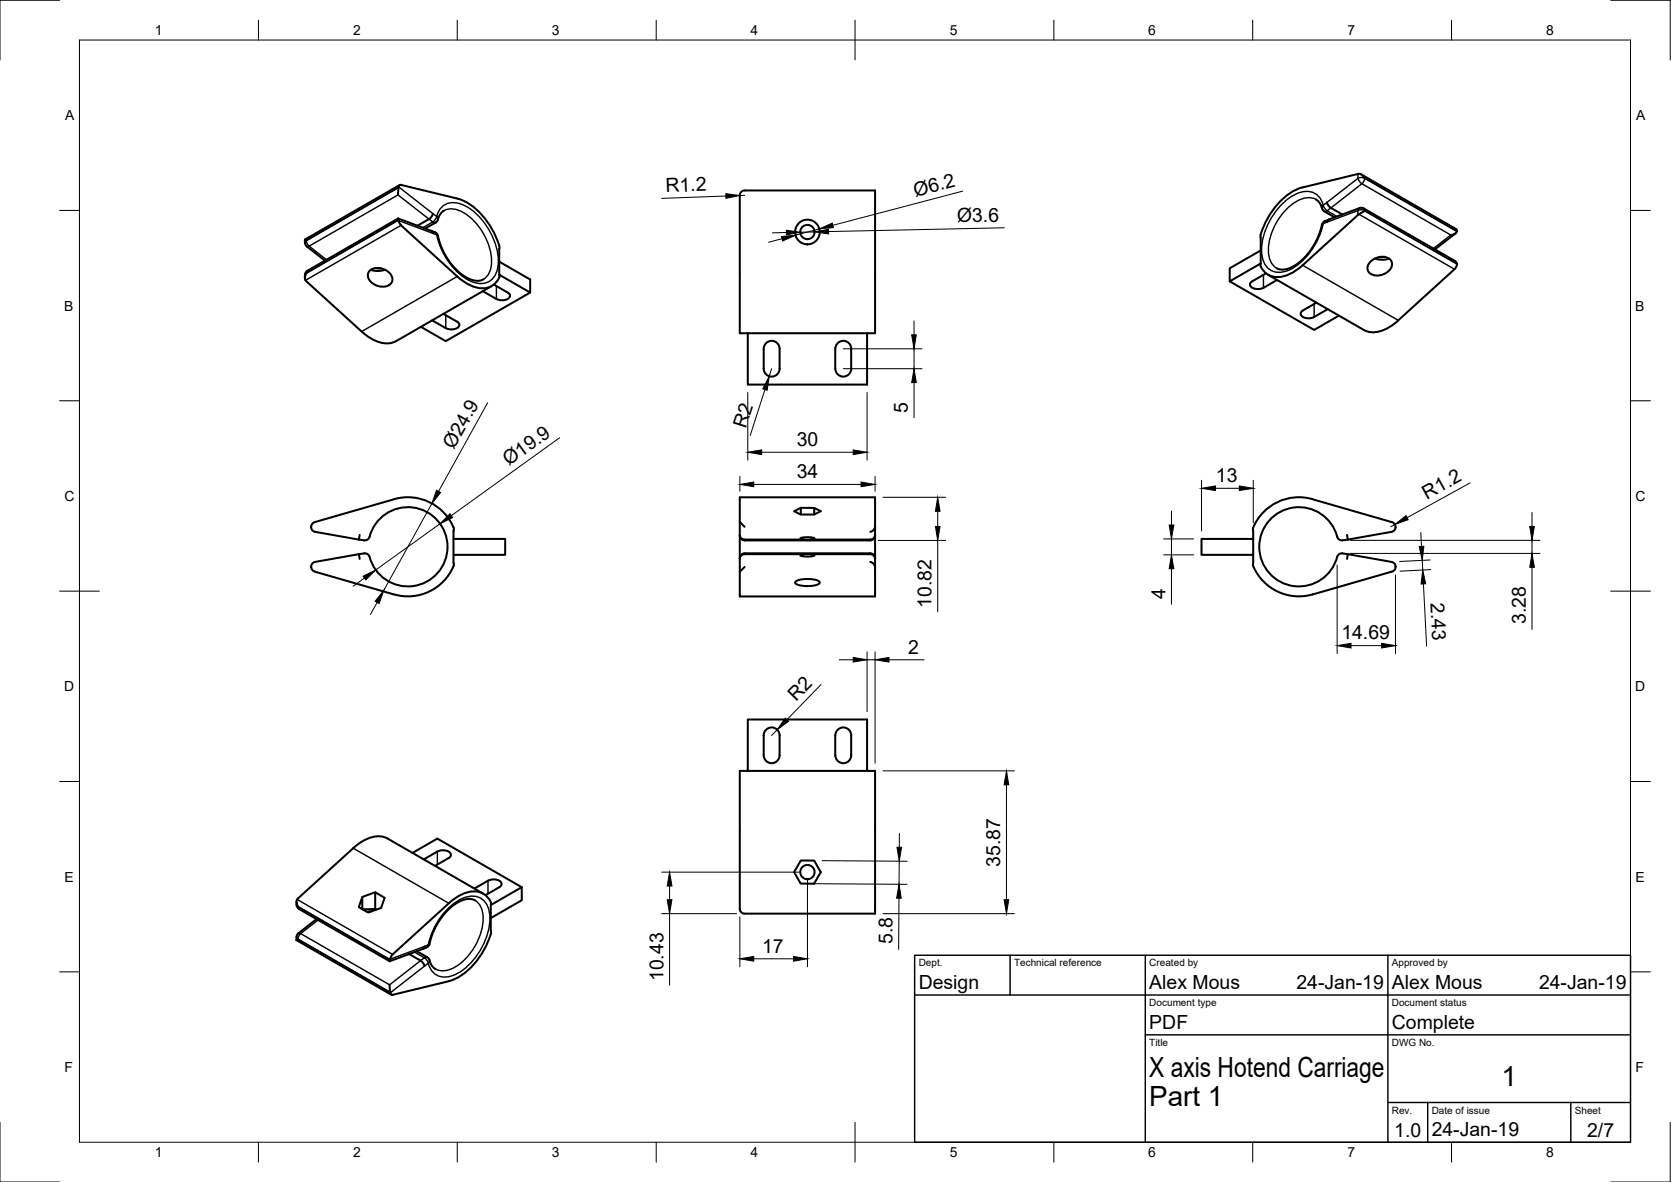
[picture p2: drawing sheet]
<svg xmlns="http://www.w3.org/2000/svg" width="420mm" height="297mm" viewBox="0 0 420 297" stroke-linecap="round" stroke-linejoin="round" font-family="sans-serif">
<!-- layer: Visible -->
<g fill="none" stroke="#000" stroke-width=".51">
<path d="M100.1 54.9l8.3 3.1M100.2 47l-.1 2M100.2 55.4l-.1-.5-23.1 13.3a1.86 1.86 0 0 0-.3 1.7M100.2 47a.47 .47 0 0 1 .6-.5l14.2 3.4a16.2 16.2 0 0 1 9.6 9.3 6.2 6.2 0 0 1 1 3.1l-.1 6.7M100.2 55.4l.7 1.2M100.5 46.5l-23.8 13.7v1l.3 .5 4.7 3.8M100.8 56.6l14.2 12.9a8.4 8.4 0 0 0 8 2.7 4 4 0 0 0 2.6-2.9l-.1-.3M108.4 58l.4 .6M108.4 58a1.88 1.88 0 0 1 1.7 1.3l.6 2 .9 2.1 1.3 2.2 1.8 2.2 1.6 1.3 2.2 1.2 1.7 .3 1.3-.4M108.8 53.7l-.2 .6-.6 .7-3 1.7M109.5 55.9l-2.6 1.5M111.6 53l-.8 .6-.8 1.9-.4 .4"/>
<path d="M186.4 48.2l.8-.3h32.8v35.8h-34v-34.6zM317 59v7.2M330.9 50.2l1 1 .8 1.7 2.9 1.7M333.1 55.6a3.4 3.4 0 0 0-1 2.1l-.9 2.3-1 1.8-1.9 2.6-1.3 1.3-1.5 1.1-1.8 .8-1.4 .2-1.3-.4M333.7 50.9l.8 1.2 3 1.8M334.1 55.2l-.4 .6M334.1 55.2l-1 .4M341.9 52.3l-7.8 2.9M341.9 52.3l1 .1 23 13.2a1.21 1.21 0 0 1-.2 2l-14.1 12.9a8.6 8.6 0 0 1-8 2.8l-.7-.4M342.3 43.8l23.8 13.7 .2 .5M343.1 53l-1.7 1-13.9 12.7a9.5 9.5 0 0 1-7.1 2.9 4.4 4.4 0 0 1-3.4-2.7M343.1 44.7a1.58 1.58 0 0 0-1.7-1l-13.9 3.4a16.1 16.1 0 0 0-9.6 9.3l-.9 2.6"/>
<path d="M366 58.6l-5.2 4.1M366.3 58a1.29 1.29 0 0 1-1.5 1.1M76.7 60.2l.3 .2M77 68.7a1.54 1.54 0 0 0 0 2l13.9 12.6a9.2 9.2 0 0 0 7.2 2.9l1.5-.5 24-13.8M92.9 68.1a3.7 3.7 0 0 1 5.8 2.1 2.36 2.36 0 0 1-3.2 1.8 3.2 3.2 0 0 1-2.9-3.3zM93.2 67.8a5.4 5.4 0 0 0 3.6 0M94.4 67.4h1.3M111.5 78.9l3.4 1.9a.95 .95 0 0 1 .6 1.1 .95 .95 0 0 1-1 .7l-1 .2-1-.2-3.8-2.1M121.4 73.2l3.4 1.9a2.61 2.61 0 0 0 3.4-.6l-.2-.7-.3-.3M124.2 71.5l3.5 2M125.5 65.8l7.8 4.4v3.3l-7.8-4.5M133.3 73.5l-21.2 12.2-6.3-3.6"/>
<path d="M314.9 70.7a.95 .95 0 0 0-.6 1.1 .95 .95 0 0 0 1 .7l1.5 .1 .9-.3M317 62.9l-7.8 4.5v3.3M317 66.2l-7.8 4.5 21.2 12.2 6.3-3.6M317 66.2v.7M318.3 68.7l-3.4 2M318.9 69.1l24 13.8M321.1 70.4l-3.4 1.9M331 76.1l-3.4 1.9M333.8 77.7l-3.4 2a2.61 2.61 0 0 1-3.4-.7l.2-.7 .4-.3M344.5 65.9a3.6 3.6 0 0 1 5.3-.4 2.55 2.55 0 0 1-1.8 3.4 2.88 2.88 0 0 1-4.1-1.2l.1-1.1zM345.7 65a5.6 5.6 0 0 0 3.6 0M348.1 64.5l-1.3 .1"/>
<path d="M188 83.7v13h30v-13M192.6 86.2a2 2 0 0 1 2.2-.4 2 2 0 0 1 1.2 1.9v4.9a2 2 0 0 1-2 2 2 2 0 0 1-2-2v-5l.1-.5zM210.6 86.2a1.98 1.98 0 0 1 2.2-.4 1.98 1.98 0 0 1 1.2 1.9v4.9a2 2 0 0 1-2 2 2 2 0 0 1-2-2v-5l.1-.5zM79.1 131.2l20-5.8a12.4 12.4 0 0 1 15 7.5l-.1 .5M79.1 131.2a1.26 1.26 0 0 0-.9 1.3 1.26 1.26 0 0 0 1 1.2l11 1.9M90.2 135.6l1.4 .2a1.2 1.2 0 0 0 1.3-.9 10 10 0 0 1 15.4-5.7 10 10 0 0 1 0 16.4 10 10 0 0 1-15.4-5.7 1.21 1.21 0 0 0-1.3-.8l-1.4 .2M90.2 139.3l-11 1.9a1.27 1.27 0 0 0-1 1.4M90.2 139.3l.2 1.1M90.4 134.4l-.2 1.2M114 135.4h13v4h-13M114 133.4l.1 8.3a11.7 11.7 0 0 1-8.5 7.8 12.4 12.4 0 0 1-6.5-.1M186 131.1v-6.1h34v7.3"/>
<path d="M186 134.6v5.7M186 131.1v3.5M186 134.4a1.23 1.23 0 0 0 1.2 1.2h14.9M186 131.1l1.2 1.3M186 134.6a1.2 1.2 0 0 0 1.2 1.2M187.2 139.1h31.6a1.2 1.2 0 0 1 1.2 1.1M187.2 135.8h31.6M187.2 139.1a1.2 1.2 0 0 0-1.2 1.1M201.4 127.6l-1.7 .9 1.6 .8h3.4l1.7-.8-1.7-.9v1.7M202.1 139.3h-14.9a1.23 1.23 0 0 0-1.2 1.1M202.1 139.3l-.9 .2a4.8 4.8 0 0 0 3.6 0l-.9-.2M202.1 135.6l-.9-.3a4.8 4.8 0 0 1 3.6 0l-.9 .3"/>
<path d="M202.1 135.6h1.8M202.1 139.3h1.8M203.9 139.3h14.9a1.23 1.23 0 0 1 1.2 1.1M204.7 127.6h-3.3v1.7M218.8 133.7a1.48 1.48 0 0 0 1.2-1.4v2.1M220 134.4a1.23 1.23 0 0 1-1.2 1.2h-14.9M220 134.6v5.7M220 134.4v.2M220 134.6a1.2 1.2 0 0 1-1.2 1.2M315.1 135.4h-13v4h13M315.1 133.4l-.1 8.3a11.7 11.7 0 0 0 8.6 7.8 12.4 12.4 0 0 0 6.4-.1M315.1 133.4l-.1-.2a12 12 0 0 1 11.1-8.2l2.6 .1 1.3 .4 19.7 5.6a1.27 1.27 0 0 1 1.2 1.2 1.27 1.27 0 0 1-1 1.3"/>
<path d="M338.7 134.4l.2 1.2M338.9 135.6l-1.3 .2a1.2 1.2 0 0 1-1.4-.9 10 10 0 0 0-15.3-5.7 10 10 0 0 0 0 16.4 10 10 0 0 0 15.3-5.7 1.21 1.21 0 0 1 1.4-.8l1.3 .2M338.9 139.3l-.2 1.1M338.9 139.3l11 1.9M349.9 133.7l-11 1.9M78.3 142.6a1.2 1.2 0 0 0 .8 1M79.1 143.6l20 5.8M186 140.3v9.6h34v-7.3M187.2 142.5l-1.2 1.2M200 146.2a6.7 6.7 0 0 1 6.1 0v.2a3.2 3.2 0 0 1-3.1 .9 3.2 3.2 0 0 1-3.1-.9zM218.8 141.2a1.48 1.48 0 0 1 1.2 1.4M220 140.3v2.3"/>
<path d="M349.9 141.2a1.28 1.28 0 0 1 1 1.4 1.28 1.28 0 0 1-1.2 1.1l-19.7 5.7M186 193.7h34v35.9h-32.8a1.23 1.23 0 0 1-1.2-1.2zM188 193.7v-12.9h30v12.9M192 189.8v-5a2 2 0 0 1 2-2 2 2 0 0 1 2 2v5M192 189.8a2 2 0 0 0 2 2 2 2 0 0 0 2-2M210 189.8v-5a2 2 0 0 1 2-2 2 2 0 0 1 2 2v5M210 189.8a2 2 0 0 0 2 2 2 2 0 0 0 2-2M97.5 210.7l24 13.9M97.5 210.7a6.6 6.6 0 0 0-6.8 1l-1.9 1.5-13.9 12.6a1.48 1.48 0 0 0 0 2M103.7 214.3l6.3-3.6 21.2 12.3-7.8 4.4M110 214l-3.4 2M110 214a2.61 2.61 0 0 1 3.4 .6l-.2 .7-.4 .3"/>
<path d="M112.8 215.6l-3.4 2M201.4 216.2l3.3 .1 1.7 2.9-1.7 2.9-3.4-.1-1.6-2.9zM74.5 226.6a1.7 1.7 0 0 0 .7 1.8l22.8 13.2M74.5 236.3l23.9 13.7M74.9 236.1l-.4 .2M75 234.5l-.4 .7-.1 1.1M79.6 231l-4.6 3.6M91.1 228.5v-3.1l-.9 2.6 2.4 1.3 3.2-1.1 .9-2.6-2.4-1.4v4.2l-3.1 .1M93.4 229l-1.2 .1M94.3 228.4l.3 .2M94.3 224.2l-3.2 1.2M98.7 239.9l-.4 .5-.3 1.2"/>
<path d="M102.9 239.8l3 1.7 .6 .7 .2 .6M104.8 239l2.6 1.6 .6 .7M106.3 238.5l-8.3 3.1M106.7 237.8l-.4 .7M107.3 238.1l-1 .4M119.3 223.3l3.4-2a2.61 2.61 0 0 1 3.4 .7l-.2 .7-.4 .3-3.4 2M119.4 226.3l-1.3-.4-1.7 .3-1.8 .9-1.7 1.3-1.6 1.8-1.1 1.6-1.4 2.6-.7 2.2a1.85 1.85 0 0 1-.8 1.5M123.4 227.4l.1 6.8a18.3 18.3 0 0 1-9.6 12l-1 .4M123.4 227.4l.1-.2a4.5 4.5 0 0 0-6.4-2.8 12.2 12.2 0 0 0-4.2 2.6l-14.2 12.8M131.2 223v3.2l-7.8 4.5M98 247.5l.1 1.6a.81 .81 0 0 0 .6 .9M108 241.3l.5 1.3 1 .9"/>
<path d="M112.9 246.6l-14.2 3.4"/>
<circle cx="203" cy="58.3" r="1.79"/>
<circle cx="203" cy="58.3" r="3.1"/>
<circle cx="203" cy="219.2" r="1.8"/>
</g>
<!-- layer: Visible Narrow -->
<g fill="none" stroke="#000" stroke-width=".36">
<path d="M100.2 55.3l-23.2 13.4 23.2-13.4M100.2 47.1l-23.2 13.4 23.2-13.4M100.2 55.4l9.6 3.6M100.2 47l9.6 7.4M100.8 56.6l-24 13.8M108.8 55.8l-2.5 1.4M108.8 55.8l-8.7-6.8-22.4 12.9 4.4 3.4M108.8 55.8l.8 .1M109.4 58.4l.4 .6M109.8 54.4a4.4 4.4 0 0 1 6.5-3 16.7 16.7 0 0 1 8.9 15.4 4.5 4.5 0 0 1-6.8 3.9 17 17 0 0 1-8.6-11.7M109.8 54.4l.3 .8M109.8 59l.3 .3"/>
<path d="M109.8 54.4l-.2 .6-.8 .8M111.6 52.9a5.4 5.4 0 0 1 5.9 1.1 15.3 15.3 0 0 1 6.1 12.6 4.6 4.6 0 0 1-2.1 3.6M330.9 50.1a5.4 5.4 0 0 0-5.8 1.1 15.3 15.3 0 0 0-6.1 12.6 4.6 4.6 0 0 0 2 3.6M332.4 52.4l.3-.8 .3 .6 .7 .8-.7 .1M332.7 56.2l-.3 .2M333.1 55.6l-.4 .6M341.4 44.8l-8.7 6.8a4.4 4.4 0 0 0-6.5-3 16.7 16.7 0 0 0-8.9 15.4 4.5 4.5 0 0 0 6.8 3.9 17 17 0 0 0 8.6-11.7M341.4 43.7v1.1M341.4 52.9v1.1M341.4 52.9l-8.7 3.3M341.5 52.9l1-.2 .6 .2M341.5 44.8l1-.2 .6 .2"/>
<path d="M341.5 44.8l.4 .9 .5 .5M341.7 53.8l24 13.9M341.9 52.3l-.4 .6M342.4 46.2l-8.7 6.8 2.5 1.4M342.4 46.2l22.4 12.9-4.4 3.4M342.9 52.4l.2 .5M343.1 44.8l23.2 13.3M343.1 52.9l23.2 13.5M343.1 44.8l23.2 13.4M343.1 52.9l23.2 13.4M343.1 44.8l-.2 .7-.5 .7M76.7 61l.3-.5 .2 .7 .5 .7h-.6"/>
<path d="M77.3 68l-.6 1.1M112.1 79.2v3.3M115 69.5l-24.1 13.8M124.8 71.9v3.2M317.7 69.1v3.2M327.5 66.7l24.1 13.8M330.4 76.4v3.3M88.8 213.2l24.1 13.8M110 214v3.3M74.6 235.5l.3 .5M74.6 227.4l.3 .5M74.7 226l24 13.8"/>
<path d="M74.9 227.9l23.2 13.3M74.9 236l23.2 13.4M74.9 236l23.2 13.3M74.9 227.9l.3 .5M75 234.5l.6 .1M75.6 234.6l22.4 12.9 8.7-6.8-2.5-1.4M75.6 234.6l-.5 .6-.2 .8M80 231.2l-4.4 3.4M107.7 237.5l-9.6 3.6M107.7 237.4a17 17 0 0 1 8.6-11.6 4.5 4.5 0 0 1 6.8 3.8 16.7 16.7 0 0 1-8.9 15.4 4.4 4.4 0 0 1-6.5-2.9M107.7 237.4l-.4 .7M108 237.2l-.3 .2"/>
<path d="M119.4 226.3a5.4 5.4 0 0 1 2 5.6 15.3 15.3 0 0 1-7.8 11.6 4.6 4.6 0 0 1-4.1 0M122.7 221.3v3.3M107.4 240.6l-.7 .1 .7 .8 .3 .6M107.7 242.1l-9.6 7.4M108 241.3l-.3 .8"/>
</g>
<!-- layer: Border -->
<g fill="none" stroke="#000" stroke-width=".25">
<path d="M15 .1h-15v15M20 10.1h390v276.9h-390zM65 5.1v5M115 5.1v5M165 5.1v5M215 5.1v10M265 5.1v5M315 5.1v5M365 5.1v5M405 .1h15v15M15 52.9h5M410 52.9h5"/>
<path d="M15 100.7h5M410 100.7h5M15 148.6h10M405 148.6h10M15 196.4h5M410 196.4h5M15 244.2h5M410 244.2h5M0 282.1v14.9h15M65 287v5M115 287v5M165 287v5"/>
<path d="M215 282.1v9.9M265 287v5M315 287v5M365 287v5M420 282.1v14.9h-15"/>
</g>
<!-- layer: TitleBlock -->
<path d="M230 240.1h180v46.9h-180zM230 250h180M254 240.1v9.9M288 240.1v46.9M349 240.1v46.9M288 260.1h122M349 277.1h61M359 277.1v9.9M395 277.1v9.9" fill="none" stroke="#000" stroke-width=".36"/>
<!-- layer: Dimensions -->
<g fill="none" stroke="#000" stroke-width=".25">
<path d="M182.5 49.3l-16.2 .6M187.2 49.1h-1.2M196.6 60l-3.3 .9M197.7 58.4l-3.5 .1M204.8 58.3l-3.6 .1M206 57.5l-6 1.6M242.1 48l-32.7 8.6M252.5 57.2l-44.2 1M188 98.6v17M192.3 97.9l-3.7 11.5M194 92.7l-.6 1.9M212 87.7h19.8"/>
<path d="M212 92.7h19.8M218 98.6v17M229.8 80.7v3.4M229.8 87.7v5M229.8 96.1v8.9M122.6 101.2l-12.3 22.3M140.7 110l-27.2 19.6M186 119.7v3.8M191.5 113.7h23M220 119.7v3.8M108.6 126.5l-12.1 21.8M110.6 131.6l-16.1 11.6"/>
<path d="M189.5 121.7h27M220.8 135.8h17M222 125h15.8M235.8 128.5v3.8M235.8 135.8v17.9M292.6 135.4h7.5M292.6 139.4h7.5M294.6 128.4v3.5M294.6 135.4v4M302.1 120.7v12.7M305.6 122.7h6M315.1 120.7v10.7"/>
<path d="M339.5 135.8h47.7M339.5 139.1h47.7M350.7 131.8l-1 .6M357.3 133.8l.1 3.5M369.6 121.4l-15.8 8.7M385.2 128.8v3.5M385.2 135.8v3.3M91.6 145.3l-2.8 2M94.8 151.4l-1.7 3M294.6 142.9v9M336.2 142v22.3M350.9 144.5v19.8"/>
<path d="M357.6 140.8l.1 2.4M357.9 146.7l.8 15.7M359.6 140.7l-7.7 .4M359.7 143.1l-7.7 .4M385.2 142.6v15.6M206.4 172l-8.6 8.9M211 165.8h3.5M218 163.8v15M218 165.8h2M220 163.8v28M223.5 165.8h8.8M339.7 162.2h7.7"/>
<path d="M195.4 183.4l-1.4 1.4M222 193.7h33.1M253.1 197.2v28.9M166.4 219.2h34.6M206.7 216.3l21.4 .1M226.1 216.4v5.8M226.1 209.4v3.5M166.4 229.6h18.8M168.4 222.7v3.4M168.4 229.6v18M186 230.4v12.5M203 221.2v21.7"/>
<path d="M203.3 222.1l24.7 .1M222 229.6h33.1M226 225.7v12.9M189.5 240.9h10"/>
</g>
<g fill="#000" stroke="#000" stroke-width=".25">
<path d="M182.5 48.7l3.5 .4-3.5 .7zM196.5 59.4l3.5-.3-3.2 1.5zM197.7 57.9l3.5 .5-3.5 .6zM204.8 58.3l3.5-.7v1.2zM206 57.5l3.3-1.4 .2 1.1zM193.4 94.6l-.5 3.5-1.1-.4zM229.2 84.1h1.2l-.6 3.6zM229.8 92.7l.6 3.4h-1.2zM188 113.7l3.5-.6v1.1zM214.5 113.1l3.5 .6-3.5 .5zM109.8 123.2l1 .6-2.2 2.7zM113.1 129.1l.7 1-3.2 1.5z"/>
<path d="M186 121.7l3.5-.6v1.2zM216.5 121.1l3.5 .6-3.5 .6zM235.8 125l.6 3.5h-1.2zM235.2 132.3h1.2l-.6 3.5zM294 131.9h1.1l-.5 3.5zM302.1 122.7l3.5-.6v1.2zM311.6 122.1l3.5 .6-3.5 .6zM350.7 131.8l2.8-2.2 .6 1zM356.8 137.4l1.2-.1-.4 3.5zM384.6 132.3h1.2l-.6 3.5zM91.3 144.8l3.2-1.6-2.5 2.5zM96.5 148.3l-1.2 3.4-1-.6z"/>
<path d="M294.6 139.4l.5 3.5h-1.1zM357.7 143.2l.8 3.5-1.2 .1zM385.2 139.1l.6 3.5h-1.2zM214.5 165.2l3.5 .6-3.5 .6zM220 165.8l3.5-.6v1.2zM336.2 162.2l3.5-.5v1.1zM347.4 161.7l3.5 .5-3.5 .6zM197.4 180.5l.9 .8-2.9 2.1zM253.1 193.7l.5 3.5h-1.1zM225.5 212.9h1.2l-.6 3.5zM168.4 219.2l.6 3.5h-1.2zM167.8 226.1h1.2l-.6 3.5z"/>
<path d="M226.1 222.2l.5 3.5h-1.2zM252.5 226.1h1.1l-.5 3.5zM186 240.9l3.5-.5v1.1zM199.5 240.4l3.5 .5-3.5 .6z"/>
</g>
<g font-size="7">
<text x="289" y="270.6">X axis Hotend Carriage</text>
<text x="377.5" y="273">1</text>
<text x="289" y="278.1">Part 1</text>
</g>
<g font-size="4.9">
<text x="167.4" y="48.3" transform="rotate(-2 167.4 48.3)">R1.2</text>
<text x="230.2" y="49.5" transform="rotate(-15 230.2 49.5)">Ø6.2</text>
<text x="240.6" y="55.9" transform="rotate(-1 240.6 55.9)">Ø3.6</text>
<text x="187.6" y="107.9" transform="rotate(-72 187.6 107.9)">R2</text>
<text x="228.3" y="103.7" transform="rotate(-90 228.3 103.7)">5</text>
<text x="114.1" y="113.2" transform="rotate(-61 114.1 113.2)">Ø24.9</text>
<text x="200.3" y="112.1">30</text>
<text x="127.9" y="117.2" transform="rotate(-36 127.9 117.2)">Ø19.9</text>
<text x="200.3" y="120.2">34</text>
<text x="305.8" y="121.1">13</text>
<text x="358.8" y="125.6" transform="rotate(-29 358.8 125.6)">R1.2</text>
<text x="234.2" y="152.8" transform="rotate(-90 234.2 152.8)">10.82</text>
<text x="293.1" y="150.4" transform="rotate(-90 293.1 150.4)">4</text>
<text x="359.7" y="151.5" transform="rotate(87 359.7 151.5)">2.43</text>
<text x="337.3" y="160.7">14.69</text>
<text x="383.6" y="156.9" transform="rotate(-90 383.6 156.9)">3.28</text>
<text x="228.4" y="164.3">2</text>
<text x="200.2" y="176.4" transform="rotate(-46 200.2 176.4)">R2</text>
<text x="251.5" y="217.8" transform="rotate(-90 251.5 217.8)">35.87</text>
<text x="191.6" y="239.4">17</text>
<text x="224.4" y="237.3" transform="rotate(-89 224.4 237.3)">5.8</text>
<text x="166.8" y="246.6" transform="rotate(-90 166.8 246.6)">10.43</text>
<text x="231" y="248.5">Design</text>
<text x="289" y="248.5">Alex Mous</text>
<text x="326" y="248.5">24-Jan-19</text>
<text x="350" y="248.5">Alex Mous</text>
<text x="387" y="248.5">24-Jan-19</text>
<text x="289" y="258.6">PDF</text>
<text x="350" y="258.6">Complete</text>
<text x="350.6" y="285.7">1.0</text>
<text x="360" y="285.5">24-Jan-19</text>
<text x="399.1" y="285.7">2/7</text>
</g>
<g font-size="3.5">
<text x="39" y="8.8">1</text>
<text x="88.8" y="8.8">2</text>
<text x="138.8" y="8.8">3</text>
<text x="188.7" y="8.8">4</text>
<text x="238.8" y="8.8">5</text>
<text x="288.7" y="8.8">6</text>
<text x="338.8" y="8.8">7</text>
<text x="388.8" y="8.8">8</text>
<text x="16.4" y="30.2">A</text>
<text x="411.4" y="30.2">A</text>
<text x="16.2" y="78">B</text>
<text x="411.2" y="78">B</text>
<text x="16.2" y="125.9">C</text>
<text x="411.2" y="125.9">C</text>
<text x="16.2" y="173.7">D</text>
<text x="411.2" y="173.7">D</text>
<text x="16.2" y="221.6">E</text>
<text x="411.2" y="221.6">E</text>
<text x="16.2" y="269.4">F</text>
<text x="411.2" y="269.4">F</text>
<text x="39" y="290.8">1</text>
<text x="88.8" y="290.8">2</text>
<text x="138.8" y="290.8">3</text>
<text x="188.7" y="290.8">4</text>
<text x="238.8" y="290.8">5</text>
<text x="288.7" y="290.8">6</text>
<text x="338.8" y="290.8">7</text>
<text x="388.8" y="290.8">8</text>
</g>
<g font-size="2.5">
<text x="231" y="242.9">Dept.</text>
<text x="255" y="242.9">Technical reference</text>
<text x="289" y="242.9">Created by</text>
<text x="350" y="242.9">Approved by</text>
<text x="289" y="252.8">Document type</text>
<text x="350" y="252.8">Document status</text>
<text x="289" y="262.9">Title</text>
<text x="350" y="262.9">DWG No.</text>
<text x="350" y="279.9">Rev.</text>
<text x="360" y="279.9">Date of issue</text>
<text x="396" y="279.9">Sheet</text>
</g>
</svg>
